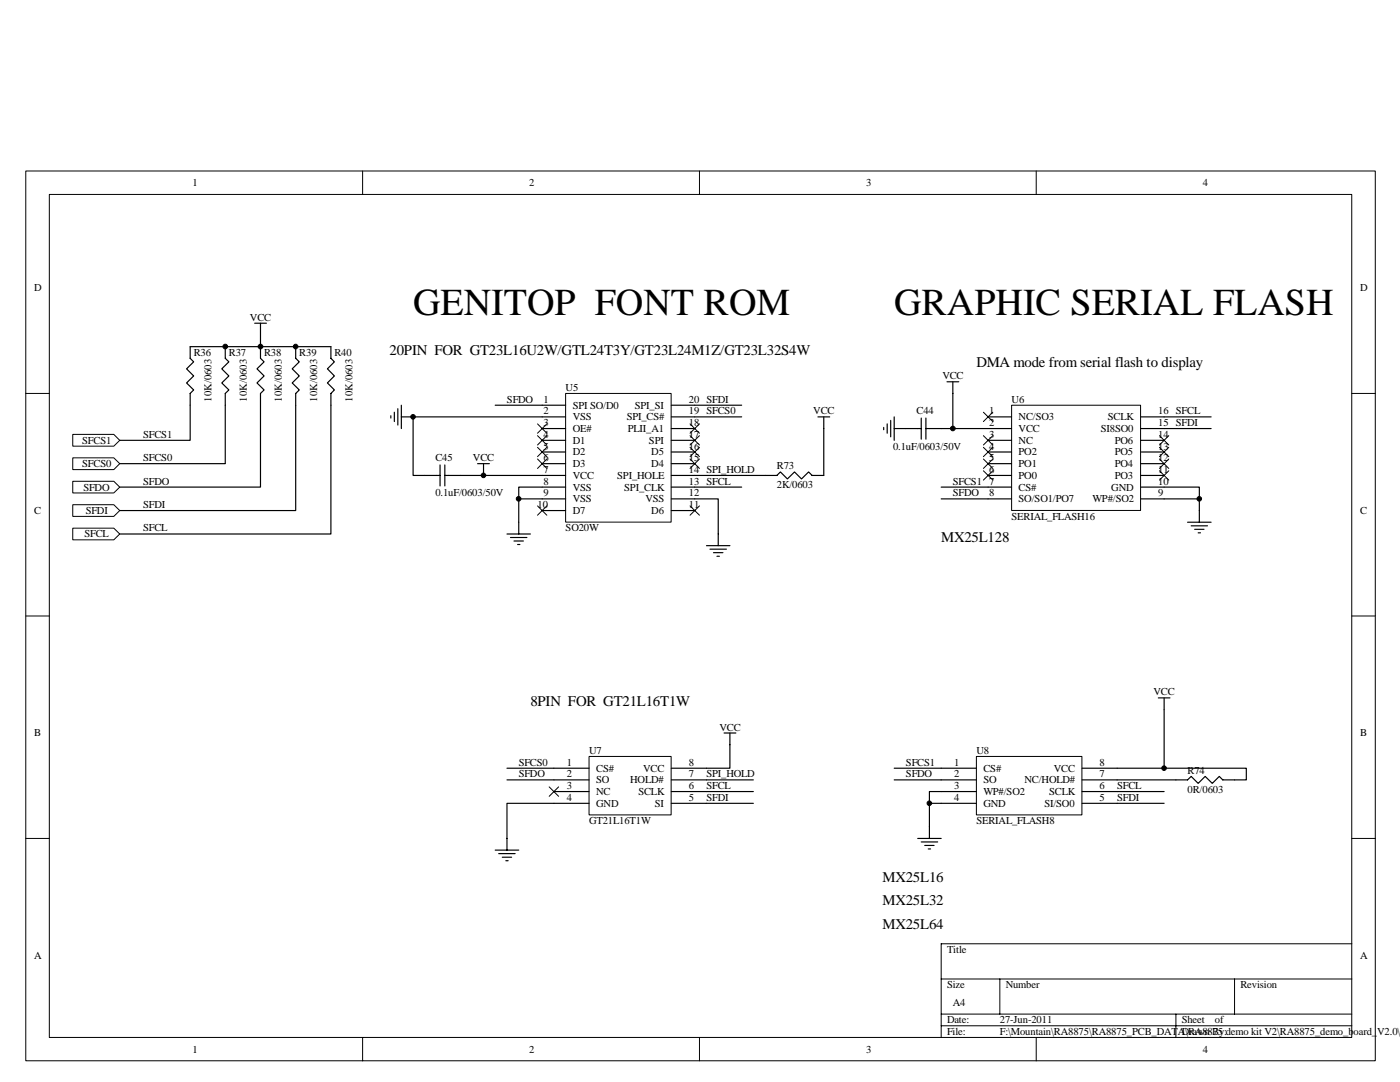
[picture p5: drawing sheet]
<svg xmlns="http://www.w3.org/2000/svg" width="279mm" height="216mm" viewBox="0 0 279 216" stroke-linecap="round" stroke-linejoin="round" font-family="sans-serif">
<g fill="none" stroke="#000" stroke-width=".2">
<path d="M5.1 34.1h269.4v177.6h-269.4zM9.8 38.8h260v168.2h-260zM72.4 34.1v4.7M139.6 34.1v4.7M206.8 34.1v4.7M5.1 78.5h4.7M269.8 78.5h4.7M5.1 122.9h4.7M269.8 122.9h4.7M5.1 167.3h4.7M269.8 167.3h4.7M187.8 195.3h82"/>
<path d="M199.5 195.3v7.1M246.4 195.3v7.1M269.8 188.3h-82v18.7M72.4 207v4.7M139.6 207v4.7M187.8 202.4h82M187.8 204.7h82M206.8 207v4.7M234.7 202.4v4.6"/>
</g>
<path d="M45 69.2v2.3l.7 .7-1.4 1.4 1.4 1.4-1.4 1.4 1.4 1.4-.7 .7v2.4M50.8 64.5h2.4M52 64.5v7l.7 .7-1.4 1.4 1.4 1.4-1.4 1.4 1.4 1.4-.7 .7v2.4M59 69.2v2.3l.7 .7-1.4 1.4 1.4 1.4-1.4 1.4 1.4 1.4-.7 .7v2.4M38 80.9v-2.4l.7-.7-1.5-1.4 1.5-1.4-1.5-1.4 1.5-1.4-.7-.7v-2.3h28v2.3l.7 .7-1.4 1.4 1.4 1.4-1.4 1.4 1.4 1.4-.7 .7v2.4" fill="none" stroke="#000" stroke-width=".23"/>
<g fill="#fff" stroke="#000" stroke-width=".2">
<path d="M14.5 86.7h8.2l1.2 1.2-1.2 1.1h-8.2z" fill-rule="evenodd"/>
<path d="M14.5 91.4h8.2l1.2 1.1-1.2 1.2h-8.2z" fill-rule="evenodd"/>
<path d="M14.5 96h8.2l1.2 1.2-1.2 1.2h-8.2z" fill-rule="evenodd"/>
<path d="M14.5 100.7h8.2l1.2 1.2-1.2 1.1h-8.2z" fill-rule="evenodd"/>
<path d="M14.5 105.4h8.2l1.2 1.2-1.2 1.1h-8.2z" fill-rule="evenodd"/>
</g>
<path d="M38 80.9v7h-14.1M45 80.9v11.6h-21.1M52 80.9v16.3h-28.1M59 80.9v21h-35.1M66 80.9v25.7h-42.1" fill="none" stroke="#000" stroke-width=".23"/>
<path d="M112.9 78.5h21v25.7h-21z" fill="#fff"/>
<g fill="none" stroke="#000" stroke-width=".2">
<path d="M112.9 78.5h21v25.7h-21zM107.3 91.6l1.8 1.9M107.3 84.6l1.8 1.8M107.3 86.9l1.8 1.9M107.3 89.3l1.8 1.8M109.1 91.6l-1.8 1.9M109.1 84.6l-1.8 1.8M109.1 86.9l-1.8 1.9M109.1 89.3l-1.8 1.8M137.7 84.6l1.9 1.8M137.7 86.9l1.9 1.9M137.7 89.3l1.9 1.8"/>
<path d="M137.7 91.6l1.9 1.9M139.6 84.6l-1.9 1.8M139.6 86.9l-1.9 1.9M139.6 89.3l-1.9 1.8M139.6 91.6l-1.9 1.9M107.3 100.9l1.8 1.9M109.1 100.9l-1.8 1.9M137.7 100.9l1.9 1.9M139.6 100.9l-1.9 1.9"/>
</g>
<g fill="none" stroke="#000" stroke-width=".23">
<path d="M78 83v.4M78.7 82.3v1.8M79.4 81.6v3.2M80.1 83.2h2.3M80.1 80.9v4.6M84.8 94.9h3M87.8 92.8v4.2M88.8 94.9h3M88.8 92.8v4.2M95.3 92.5h2.4M96.5 92.5v2.4M98.8 80.9h14.1"/>
<path d="M108.2 83.2h4.7M108.2 85.5h4.7M108.2 87.9h4.7M108.2 90.2h4.7M108.2 92.5h4.7M108.2 94.9h4.7M108.2 97.2h4.7M108.2 99.5h4.7M134 99.5h9.3v9.4M134 80.9h14M134 83.2h14M134 85.5h4.6"/>
<path d="M134 87.9h4.6M134 90.2h4.6M134 92.5h4.6M134 97.2h14M163.2 83.2h2.4M164.4 83.2v11.7h-2.3l-.7-.7-1.4 1.4-1.4-1.4-1.5 1.4-1.4-1.4-.7 .7h-21M180.8 85.5h3.1M183.9 83.4v4.2M184.8 85.5h3M184.8 83.4v4.2M101.2 106.6h4.7M101.9 107.3h3.3"/>
<path d="M102.6 108h1.9M103.3 108.6h.5M103.5 104.2v2.4M108.2 101.9h4.7M134 101.9h4.6M141 108.9h4.7M141.7 109.6h3.3M142.4 110.3h1.9M143.1 111h.5"/>
</g>
<path d="M194.9 151h21v11.6h-21z" fill="#fff"/>
<path d="M194.9 150.9h21v11.7h-21z" fill="none" stroke="#000" stroke-width=".2"/>
<path d="M187.8 153.3h7.1M187.8 155.6h7.1M187.8 157.9h7.1M215.9 153.3h7M215.9 155.6h7M215.9 157.9h7M187.8 160.3h7.1M215.9 160.3h7" fill="none" stroke="#000" stroke-width=".23"/>
<path d="M201.9 80.9h25.7v21h-25.7z" fill="#fff"/>
<g fill="none" stroke="#000" stroke-width=".2">
<path d="M196.3 82.3l1.8 1.8M196.3 86.9l1.8 1.9M196.3 89.3l1.8 1.8M196.3 91.6l1.8 1.9M196.3 93.9l1.8 1.9M198.1 82.3l-1.8 1.8M198.1 86.9l-1.8 1.9M198.1 89.3l-1.8 1.8M198.1 91.6l-1.8 1.9M198.1 93.9l-1.8 1.9M201.9 80.9h25.7v21h-25.7zM231.4 86.9l1.9 1.9"/>
<path d="M231.4 89.3l1.9 1.8M231.4 91.6l1.9 1.9M231.4 93.9l1.9 1.9M233.3 86.9l-1.9 1.9M233.3 89.3l-1.9 1.8M233.3 91.6l-1.9 1.9M233.3 93.9l-1.9 1.9"/>
</g>
<g fill="none" stroke="#000" stroke-width=".23">
<path d="M189 76.2h2.3M190.2 76.2v9.3M176.4 85.3v.4M177.1 84.6v1.8M177.8 83.9v3.3M178.5 85.5h2.3M178.5 83.2v4.7M187.8 85.5h14.1M187.8 97.2h14.1M187.8 99.5h14.1M197.2 83.2h4.7M197.2 87.9h4.7"/>
<path d="M197.2 90.2h4.7M197.2 92.5h4.7M197.2 94.9h4.7M227.6 97.2h11.8v7M227.6 83.2h14.1M227.6 85.5h14.1M227.6 87.9h4.7M227.6 90.2h4.7M227.6 92.5h4.7M227.6 94.9h4.7M227.6 99.5h11.8M237 104.2h4.7"/>
<path d="M237.7 104.9h3.3M238.4 105.6h1.9M239.1 106.3h.5M231.2 139.3h2.3M232.3 139.3v2.3M178.5 153.3h9.3M178.5 155.6h9.3M187.8 157.9h-2.3v9.4M222.9 153.3h25.8v2.3h-4.7l-.7-.7-1.4 1.4-1.4-1.4-1.4 1.4-1.4-1.4-.7 .7h-14.1M222.9 157.9h9.4M183.2 167.3h4.6M183.9 168h3.2"/>
<path d="M184.6 168.7h1.8M185.3 169.4h.4M185.5 160.3h2.3M222.9 160.3h9.4"/>
</g>
<path d="M117.6 151h16.3v11.6h-16.3z" fill="#fff"/>
<path d="M109.6 157l1.9 1.9M111.5 157l-1.9 1.9M117.6 150.9h16.3v11.7h-16.3z" fill="none" stroke="#000" stroke-width=".2"/>
<g fill="none" stroke="#000" stroke-width=".23">
<path d="M91.8 94.9h16.4M103.5 99.5h4.7M108.2 97.2h-4.7v7M108.2 83.2h-25.8v11.7h2.4M101.2 153.3h16.4M101.2 155.6h16.4M110.6 157.9h7M134 155.6h16.3M134 157.9h16.3M144.5 146.3h2.4M145.7 146.3v7h-11.7M232.3 141.6v11.7"/>
<path d="M98.8 169.6h4.7M99.5 170.3h3.3M100.2 171h1.9M100.9 171.7h.5M117.6 160.3h-16.4v9.3M134 160.3h16.3"/>
</g>
<g fill="#000" stroke="#000" stroke-width=".2">
<circle cx="45" cy="69.1" r=".47"/>
<circle cx="52" cy="69.1" r=".47"/>
<circle cx="59" cy="69.1" r=".46"/>
<circle cx="82.4" cy="83.2" r=".46"/>
<circle cx="96.5" cy="94.9" r=".46"/>
<circle cx="103.5" cy="99.5" r=".46"/>
<circle cx="190.2" cy="85.5" r=".46"/>
<circle cx="239.3" cy="99.5" r=".46"/>
<circle cx="232.3" cy="153.3" r=".46"/>
<circle cx="185.5" cy="160.3" r=".46"/>
</g>
<g font-size="7.6">
<text x="82.4" y="62.8">GENITOP FONT ROM</text>
<text x="178.5" y="62.8">GRAPHIC SERIAL FLASH</text>
</g>
<g font-size="3">
<text x="77.7" y="70.8">20PIN FOR GT23L16U2W/GTL24T3Y/GT23L24M1Z/GT23L32S4W</text>
<text x="194.9" y="73.1">DMA mode from serial flash to display</text>
<text x="187.8" y="108.2">MX25L128</text>
<text x="105.9" y="140.9">8PIN FOR GT21L16T1W</text>
<text x="176.1" y="175.9">MX25L16</text>
<text x="176.1" y="180.6">MX25L32</text>
<text x="176.1" y="185.3">MX25L64</text>
</g>
<g font-size="2.1">
<text x="38.4" y="37.1">1</text>
<text x="105.6" y="37.1">2</text>
<text x="172.8" y="37.1">3</text>
<text x="240.1" y="37.1">4</text>
<text x="6.8" y="58.1">D</text>
<text x="271.4" y="58.1">D</text>
<text x="49.9" y="64">VCC</text>
<text x="38.7" y="71">R36</text>
<text x="45.7" y="71">R37</text>
<text x="52.7" y="71">R38</text>
<text x="59.7" y="71">R39</text>
<text x="66.7" y="71">R40</text>
<text x="188.1" y="75.7">VCC</text>
<text x="42.2" y="80.1" transform="rotate(-90 42.2 80.1)">10K/0603</text>
<text x="49.2" y="80.1" transform="rotate(-90 49.2 80.1)">10K/0603</text>
<text x="56.3" y="80.1" transform="rotate(-90 56.3 80.1)">10K/0603</text>
<text x="63.3" y="80.1" transform="rotate(-90 63.3 80.1)">10K/0603</text>
<text x="70.3" y="80.1" transform="rotate(-90 70.3 80.1)">10K/0603</text>
<text x="101.2" y="80.3">SFDO</text>
<text x="108.4" y="80.3">1</text>
<text x="108.4" y="82.7">2</text>
<text x="112.9" y="78">U5</text>
<text x="114.3" y="81.5">SPI SO/D0</text>
<text x="114.3" y="83.9">VSS</text>
<text x="125.1" y="83.9">SPI_CS#</text>
<text x="126.7" y="81.5">SPI_SI</text>
<text x="137.5" y="80.3">20 SFDI</text>
<text x="137.5" y="82.7">19 SFCS0</text>
<text x="162.3" y="82.7">VCC</text>
<text x="182.9" y="82.7">C44</text>
<text x="197.4" y="82.7">1</text>
<text x="201.9" y="80.3">U6</text>
<text x="203.3" y="83.9">NC/SO3</text>
<text x="221.1" y="83.9">SCLK</text>
<text x="231.2" y="82.7">16 SFCL</text>
<text x="16.4" y="88.5">SFCS1</text>
<text x="28.6" y="87.4">SFCS1</text>
<text x="108.4" y="85">3</text>
<text x="108.4" y="87.4">4</text>
<text x="108.4" y="89.7">5</text>
<text x="114.3" y="86.2">OE#</text>
<text x="114.3" y="88.5">D1</text>
<text x="125.3" y="86.2">PLII_A1</text>
<text x="129.5" y="88.5">SPI</text>
<text x="137.5" y="87.4">17</text>
<text x="137.5" y="89.7">16</text>
<text x="137.5" y="85">18</text>
<text x="178.2" y="89.7">0.1uF/0603/50V</text>
<text x="197.4" y="85">2</text>
<text x="197.4" y="87.4">3</text>
<text x="197.4" y="89.7">4</text>
<text x="203.3" y="86.2">VCC</text>
<text x="203.3" y="88.5">NC</text>
<text x="219.7" y="86.2">SI8SO0</text>
<text x="222.5" y="88.5">PO6</text>
<text x="231.2" y="85">15 SFDI</text>
<text x="231.2" y="87.4">14</text>
<text x="231.2" y="89.7">13</text>
<text x="16.4" y="93.2">SFCS0</text>
<text x="28.6" y="92">SFCS0</text>
<text x="86.9" y="92">C45</text>
<text x="94.4" y="92">VCC</text>
<text x="108.4" y="92">6</text>
<text x="108.4" y="94.4">7</text>
<text x="114.3" y="90.9">D2</text>
<text x="114.3" y="93.2">D3</text>
<text x="114.3" y="95.5">VCC</text>
<text x="123.2" y="95.5">SPI_HOLE</text>
<text x="130" y="90.9">D5</text>
<text x="130" y="93.2">D4</text>
<text x="137.5" y="92">15</text>
<text x="137.5" y="94.4">14 SPI_HOLD</text>
<text x="155" y="93.7">R73</text>
<text x="197.4" y="92">5</text>
<text x="197.4" y="94.4">6</text>
<text x="203.3" y="90.9">PO2</text>
<text x="203.3" y="93.2">PO1</text>
<text x="203.3" y="95.5">PO0</text>
<text x="222.5" y="90.9">PO5</text>
<text x="222.5" y="93.2">PO4</text>
<text x="222.5" y="95.5">PO3</text>
<text x="231.2" y="92">12</text>
<text x="231.2" y="94.4">11</text>
<text x="16.6" y="97.9">SFDO</text>
<text x="28.6" y="96.7">SFDO</text>
<text x="28.6" y="101.4">SFDI</text>
<text x="86.9" y="99">0.1uF/0603/50V</text>
<text x="107.3" y="101.4">10</text>
<text x="108.4" y="96.7">8</text>
<text x="108.4" y="99">9</text>
<text x="114.3" y="97.9">VSS</text>
<text x="114.3" y="100.2">VSS</text>
<text x="124.6" y="97.9">SPI_CLK</text>
<text x="128.8" y="100.2">VSS</text>
<text x="137.5" y="99">12</text>
<text x="137.5" y="101.4">11</text>
<text x="137.5" y="96.7">13 SFCL</text>
<text x="155" y="97.4">2K/0603</text>
<text x="190.2" y="96.7">SFCS1</text>
<text x="190.2" y="99">SFDO</text>
<text x="197.4" y="96.7">7</text>
<text x="197.4" y="99">8</text>
<text x="203.3" y="97.9">CS#</text>
<text x="203.3" y="100.2">SO/SO1/PO7</text>
<text x="218" y="100.2">WP#/SO2</text>
<text x="221.8" y="97.9">GND</text>
<text x="231.2" y="96.7">10</text>
<text x="231.2" y="99">9</text>
<text x="6.8" y="102.6">C</text>
<text x="16.9" y="107.2">SFCL</text>
<text x="17.1" y="102.6">SFDI</text>
<text x="28.6" y="106">SFCL</text>
<text x="112.9" y="106">SO20W</text>
<text x="114.3" y="102.6">D7</text>
<text x="130" y="102.6">D6</text>
<text x="201.9" y="103.7">SERIAL_FLASH16</text>
<text x="271.4" y="102.6">C</text>
<text x="230.2" y="138.8">VCC</text>
<text x="6.8" y="146.9">B</text>
<text x="143.6" y="145.8">VCC</text>
<text x="271.4" y="146.9">B</text>
<text x="103.5" y="152.8">SFCS0</text>
<text x="103.5" y="155.1">SFDO</text>
<text x="113.1" y="152.8">1</text>
<text x="113.1" y="155.1">2</text>
<text x="117.6" y="150.5">U7</text>
<text x="119" y="153.9">CS#</text>
<text x="128.3" y="153.9">VCC</text>
<text x="137.5" y="152.8">8</text>
<text x="137.5" y="155.1">7</text>
<text x="141" y="155.1">SPI_HOLD</text>
<text x="180.8" y="152.8">SFCS1</text>
<text x="180.8" y="155.1">SFDO</text>
<text x="190.4" y="152.8">1</text>
<text x="190.4" y="155.1">2</text>
<text x="194.9" y="150.5">U8</text>
<text x="196.3" y="153.9">CS#</text>
<text x="210.3" y="153.9">VCC</text>
<text x="219.5" y="152.8">8</text>
<text x="219.5" y="155.1">7</text>
<text x="237" y="154.4">R74</text>
<text x="113.1" y="157.5">3</text>
<text x="113.1" y="159.8">4</text>
<text x="119" y="156.3">SO</text>
<text x="119" y="158.6">NC</text>
<text x="119" y="161">GND</text>
<text x="125.8" y="156.3">HOLD#</text>
<text x="127.4" y="158.6">SCLK</text>
<text x="130.7" y="161">SI</text>
<text x="137.5" y="159.8">5</text>
<text x="137.5" y="157.5">6</text>
<text x="141" y="157.5">SFCL</text>
<text x="141" y="159.8">SFDI</text>
<text x="190.4" y="157.5">3</text>
<text x="190.4" y="159.8">4</text>
<text x="196.3" y="156.3">SO</text>
<text x="196.3" y="158.6">WP#/SO2</text>
<text x="196.3" y="161">GND</text>
<text x="204.4" y="156.3">NC/HOLD#</text>
<text x="208.4" y="161">SI/SO0</text>
<text x="209.4" y="158.6">SCLK</text>
<text x="219.5" y="159.8">5</text>
<text x="219.5" y="157.5">6</text>
<text x="222.9" y="157.5">SFCL</text>
<text x="222.9" y="159.8">SFDI</text>
<text x="237" y="158.2">0R/0603</text>
<text x="117.6" y="164.5">GT21L16T1W</text>
<text x="194.9" y="164.5">SERIAL_FLASH8</text>
<text x="6.8" y="191.3">A</text>
<text x="189" y="190.2">Title</text>
<text x="271.4" y="191.3">A</text>
<text x="189" y="197.2">Size</text>
<text x="200.7" y="197.2">Number</text>
<text x="247.6" y="197.2">Revision</text>
<text x="190.2" y="200.7">A4</text>
<text x="189" y="204.2">Date:</text>
<text x="189" y="206.5">File:</text>
<text x="199.5" y="204.2">27-Jun-2011</text>
<text x="199.5" y="206.5">F:\Mountain\RA8875\RA8875_PCB_DATA\RA8875 demo kit V2\RA8875_demo_board_V2.0\</text>
<text x="235.8" y="204.2">Sheet</text>
<text x="235.8" y="206.5">Drawn By:</text>
<text x="242.4" y="204.2">of</text>
<text x="38.4" y="210">1</text>
<text x="105.6" y="210">2</text>
<text x="172.8" y="210">3</text>
<text x="240.1" y="210">4</text>
</g>
</svg>
